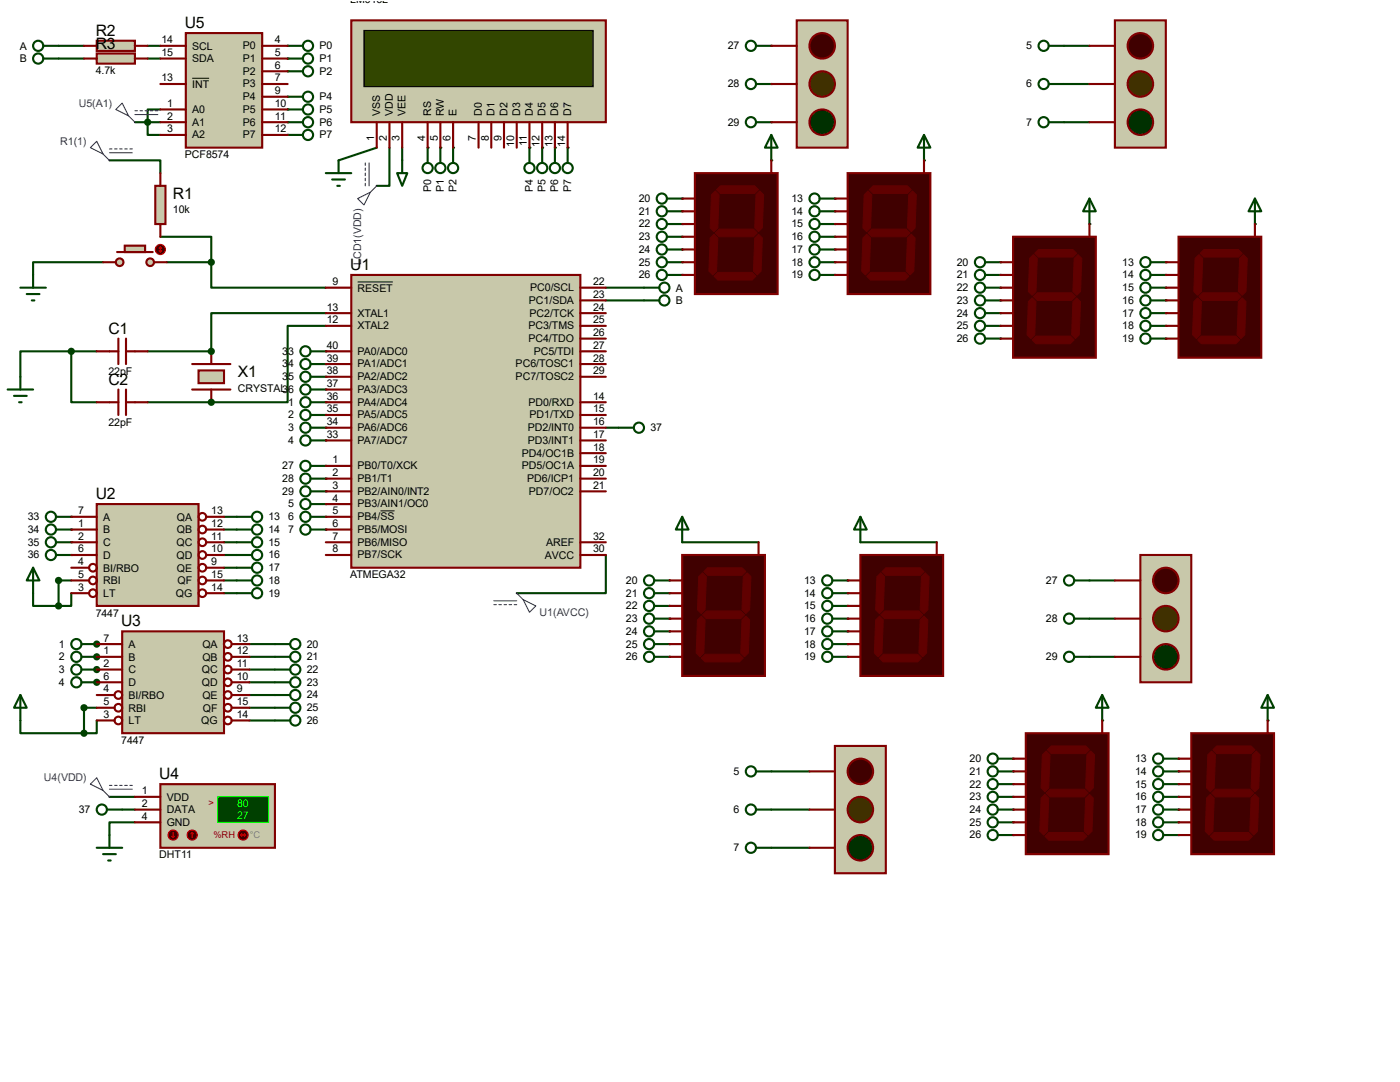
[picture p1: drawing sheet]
<svg xmlns="http://www.w3.org/2000/svg" width="279mm" height="216mm" viewBox="0 0 279 216" stroke-linecap="round" stroke-linejoin="round" font-family="sans-serif">
<path d="M21.8 32h10.2v2.5M20.6 52.3h-14v2.6M32 47.2h10.2v5.1h-8.9" fill="none" stroke="#004000" stroke-width=".42"/>
<circle cx="42.2" cy="70.1" r=".21" fill="#004000"/>
<path d="M29.5 70.1h12.7" fill="none" stroke="#004000" stroke-width=".42"/>
<circle cx="42.2" cy="80.3" r=".21" fill="#004000"/>
<g fill="none" stroke="#004000" stroke-width=".42">
<path d="M212.3 9.1h5.1M212.3 16.8h5.1M212.3 24.4h5.1M14.2 70.1h-10.1v5.1M14.2 70.1v10.2h5.1M14.2 70.1h5.1M29.5 80.3h12.7M21.8 159h5.1M153.9 153.9h7.6M24.4 161.5h2.5M26.9 164.1h-5.1v2.5M153.9 161.5h7.6"/>
<path d="M153.9 169.2h7.6"/>
</g>
<g fill="#004000">
<circle cx="153.9" cy="9.1" r=".21"/>
<circle cx="153.9" cy="16.8" r=".21"/>
<circle cx="153.9" cy="24.4" r=".21"/>
</g>
<path d="M217.4 115.8h5.1M217.4 123.4h5.1M217.4 131.1h5.1" fill="none" stroke="#004000" stroke-width=".42"/>
<g fill="#004000">
<circle cx="113.3" cy="29.5" r=".21"/>
<circle cx="110.7" cy="29.5" r=".21"/>
<circle cx="108.2" cy="29.5" r=".21"/>
<circle cx="105.7" cy="29.5" r=".21"/>
<circle cx="90.4" cy="29.5" r=".21"/>
<circle cx="87.9" cy="29.5" r=".21"/>
<circle cx="85.3" cy="29.5" r=".21"/>
</g>
<path d="M75.2 29.5l-7.6 2.5M77.7 29.5v7.6h-2.5M80.3 29.5v2.5" fill="none" stroke="#004000" stroke-width=".42"/>
<g fill="#004000">
<circle cx="136.1" cy="39.6" r=".21"/>
<circle cx="136.1" cy="42.2" r=".21"/>
<circle cx="136.1" cy="44.7" r=".21"/>
<circle cx="136.1" cy="47.2" r=".21"/>
<circle cx="136.1" cy="49.8" r=".21"/>
<circle cx="136.1" cy="52.3" r=".21"/>
<circle cx="136.1" cy="54.9" r=".21"/>
<circle cx="153.9" cy="32" r=".21"/>
<circle cx="166.6" cy="39.6" r=".21"/>
<circle cx="166.6" cy="42.2" r=".21"/>
<circle cx="166.6" cy="44.7" r=".21"/>
<circle cx="166.6" cy="47.2" r=".21"/>
<circle cx="166.6" cy="49.8" r=".21"/>
<circle cx="166.6" cy="52.3" r=".21"/>
<circle cx="166.6" cy="54.9" r=".21"/>
<circle cx="184.4" cy="32" r=".21"/>
<circle cx="199.6" cy="52.3" r=".21"/>
<circle cx="199.6" cy="54.9" r=".21"/>
<circle cx="199.6" cy="57.4" r=".21"/>
<circle cx="199.6" cy="59.9" r=".21"/>
<circle cx="199.6" cy="62.5" r=".21"/>
<circle cx="199.6" cy="65" r=".21"/>
<circle cx="199.6" cy="67.6" r=".21"/>
<circle cx="217.4" cy="44.7" r=".21"/>
<circle cx="232.7" cy="52.3" r=".21"/>
<circle cx="232.7" cy="54.9" r=".21"/>
<circle cx="232.7" cy="57.4" r=".21"/>
<circle cx="232.7" cy="59.9" r=".21"/>
<circle cx="232.7" cy="62.5" r=".21"/>
<circle cx="232.7" cy="65" r=".21"/>
<circle cx="232.7" cy="67.6" r=".21"/>
<circle cx="250.4" cy="44.7" r=".21"/>
<circle cx="202.2" cy="151.4" r=".21"/>
<circle cx="202.2" cy="153.9" r=".21"/>
<circle cx="202.2" cy="156.5" r=".21"/>
<circle cx="202.2" cy="159" r=".21"/>
<circle cx="202.2" cy="161.5" r=".21"/>
<circle cx="202.2" cy="164.1" r=".21"/>
<circle cx="202.2" cy="166.6" r=".21"/>
<circle cx="220" cy="143.8" r=".21"/>
<circle cx="235.2" cy="151.4" r=".21"/>
<circle cx="235.2" cy="153.9" r=".21"/>
<circle cx="235.2" cy="156.5" r=".21"/>
<circle cx="235.2" cy="159" r=".21"/>
<circle cx="235.2" cy="161.5" r=".21"/>
<circle cx="235.2" cy="164.1" r=".21"/>
<circle cx="235.2" cy="166.6" r=".21"/>
<circle cx="253" cy="143.8" r=".21"/>
<circle cx="169.2" cy="115.8" r=".21"/>
<circle cx="169.2" cy="118.4" r=".21"/>
<circle cx="169.2" cy="120.9" r=".21"/>
<circle cx="169.2" cy="123.4" r=".21"/>
<circle cx="169.2" cy="126" r=".21"/>
<circle cx="169.2" cy="128.5" r=".21"/>
<circle cx="169.2" cy="131.1" r=".21"/>
</g>
<path d="M171.7 108.2h15.2" fill="none" stroke="#004000" stroke-width=".42"/>
<g fill="#004000">
<circle cx="133.6" cy="115.8" r=".21"/>
<circle cx="133.6" cy="118.4" r=".21"/>
<circle cx="133.6" cy="120.9" r=".21"/>
<circle cx="133.6" cy="123.4" r=".21"/>
<circle cx="133.6" cy="126" r=".21"/>
<circle cx="133.6" cy="128.5" r=".21"/>
<circle cx="133.6" cy="131.1" r=".21"/>
</g>
<path d="M136.1 108.2h15.3M16.8 141.2v5.1h-12.7v-2.5" fill="none" stroke="#004000" stroke-width=".42"/>
<g fill="#004000">
<circle cx="19.3" cy="128.5" r=".21"/>
<circle cx="19.3" cy="131.1" r=".21"/>
<circle cx="19.3" cy="133.6" r=".21"/>
<circle cx="19.3" cy="136.1" r=".21"/>
</g>
<path d="M49.8 128.5h5.1" fill="none" stroke="#004000" stroke-width=".42"/>
<circle cx="19.3" cy="131.1" r=".21" fill="#004000"/>
<path d="M49.8 131.1h5.1" fill="none" stroke="#004000" stroke-width=".42"/>
<circle cx="19.3" cy="133.6" r=".21" fill="#004000"/>
<path d="M49.8 133.6h5.1" fill="none" stroke="#004000" stroke-width=".42"/>
<circle cx="19.3" cy="136.1" r=".21" fill="#004000"/>
<path d="M49.8 136.1h5.1M49.8 138.7h5.1M16.8 141.2h2.5M19.3 143.8v2.5h-2.5M49.8 141.2h5.1M49.8 143.8h5.1" fill="none" stroke="#004000" stroke-width=".42"/>
<circle cx="14.2" cy="103.1" r=".21" fill="#004000"/>
<path d="M44.7 103.1h2.5" fill="none" stroke="#004000" stroke-width=".42"/>
<circle cx="14.2" cy="105.7" r=".21" fill="#004000"/>
<path d="M44.7 105.7h2.5" fill="none" stroke="#004000" stroke-width=".42"/>
<circle cx="14.2" cy="108.2" r=".21" fill="#004000"/>
<path d="M44.7 108.2h2.5" fill="none" stroke="#004000" stroke-width=".42"/>
<circle cx="14.2" cy="110.7" r=".21" fill="#004000"/>
<path d="M11.7 115.8h2.5M44.7 110.7h2.5M44.7 113.3h2.5M44.7 115.8h2.5M44.7 118.4h2.5" fill="none" stroke="#004000" stroke-width=".42"/>
<g fill="#004000">
<circle cx="65" cy="93" r=".21"/>
<circle cx="65" cy="95.5" r=".21"/>
<circle cx="65" cy="98" r=".21"/>
<circle cx="65" cy="100.6" r=".21"/>
<circle cx="65" cy="103.1" r=".21"/>
<circle cx="65" cy="105.7" r=".21"/>
</g>
<path d="M42.2 52.3v5.1h22.8M65 65h-7.6v15.3h-15.2M65 62.5h-22.8v7.6" fill="none" stroke="#004000" stroke-width=".42"/>
<g fill="#004000">
<circle cx="65" cy="87.9" r=".21"/>
<circle cx="65" cy="85.3" r=".21"/>
<circle cx="65" cy="82.8" r=".21"/>
<circle cx="65" cy="80.3" r=".21"/>
<circle cx="65" cy="77.7" r=".21"/>
<circle cx="65" cy="75.2" r=".21"/>
<circle cx="65" cy="72.6" r=".21"/>
<circle cx="65" cy="70.1" r=".21"/>
</g>
<path d="M26.9 24.4h5.1M32 21.8h-2.5v5.1h2.5M120.9 57.4h7.6M120.9 59.9h7.6M120.9 85.3h2.5" fill="none" stroke="#004000" stroke-width=".42"/>
<g fill="#004000">
<circle cx="57.4" cy="9.1" r=".21"/>
<circle cx="57.4" cy="11.7" r=".21"/>
<circle cx="57.4" cy="14.2" r=".21"/>
<circle cx="57.4" cy="19.3" r=".21"/>
<circle cx="57.4" cy="21.8" r=".21"/>
<circle cx="57.4" cy="24.4" r=".21"/>
<circle cx="57.4" cy="26.9" r=".21"/>
</g>
<path d="M11.7 9.1h5.1M11.7 11.7h5.1M29.5 9.1h2.5M29.5 11.7h2.5M6.6 118.4v2.5h5.1M11.7 115.8v5.1M14.2 118.4v2.5h-2.5M120.9 110.7v7.7h-17.8" fill="none" stroke="#004000" stroke-width=".42"/>
<path d="M31 37.1h2v7.6h-2z" fill="#c8c8aa" stroke="#800000" stroke-width=".42"/>
<path d="M32 34.5v2.6M32 44.7v2.5" fill="none" stroke="#800000" stroke-width=".42"/>
<g fill="#c8c8aa" stroke="#800000" stroke-width=".42">
<circle cx="30" cy="52.3" r=".76"/>
<circle cx="23.9" cy="52.3" r=".76"/>
</g>
<path d="M23.4 50.3h7.1" fill="none" stroke="#800000" stroke-width=".42"/>
<path d="M24.9 49h4.1v1.3h-4.1z" fill="#c8c8aa" stroke="#800000" stroke-width=".42"/>
<path d="M20.6 52.3h2.5M30.7 52.3h2.6" fill="none" stroke="#800000" stroke-width=".42"/>
<circle cx="32" cy="49.8" r="1.02" fill="#400000" stroke="#f00" stroke-width=".21"/>
<path d="M31.7 50l.3 .3M32 49.3v1M32 49.3l-.3 .2M32 49.3l.3 .2M32.3 50l-.3 .3" fill="none" stroke="#f00" stroke-width=".21"/>
<path d="M4.1 57.4h5M5.3 58.7h2.6M6.3 59.9h.6M6.6 54.9v2.5" fill="none" stroke="#004000" stroke-width=".42"/>
<path d="M19.3 28.2l1.3 2.5-2.6-1.2zM20.6 30.7l1.2 1.3M21.8 29.7h.6M21.8 30.5h4.6M22.9 29.7h.5M23.9 29.7h.5M24.9 29.7h.5M25.9 29.7h.5" fill="none" stroke="#0000c0" stroke-width=".21"/>
<circle cx="42.2" cy="52.3" r=".51" fill="#004000" stroke="#004000" stroke-width=".42"/>
<path d="M38.4 72.6h7.6M38.4 77.7h7.6" fill="none" stroke="#800000" stroke-width=".42"/>
<path d="M39.6 73.9h5.1v2.6h-5.1z" fill="#c8c8aa" stroke="#800000" stroke-width=".42"/>
<path d="M19.3 70.1h4.3M23.6 67.6v5M23.6 77.7v5.1M25.1 67.6v5M25.1 77.7v5.1M25.1 70.1h4.4M42.2 70.1v2.5M42.2 77.7v2.6M19.3 80.3h4.3M25.1 80.3h4.4" fill="none" stroke="#800000" stroke-width=".42"/>
<path d="M1.5 77.7h5.1M2.8 79h2.5M4.1 75.2v2.5M3.8 80.3h.5" fill="none" stroke="#004000" stroke-width=".42"/>
<g fill="#004000" stroke="#004000" stroke-width=".42">
<circle cx="42.2" cy="70.1" r=".51"/>
<circle cx="42.2" cy="80.3" r=".51"/>
<circle cx="14.2" cy="70.1" r=".51"/>
</g>
<path d="M98.6 119.9h4.5M103.1 118.4l1.3 1.2M104.4 119.6l2.5 1.3-1.2 1.3zM98.6 120.6h.5M99.6 120.6h.5M100.6 120.6h.5M101.6 120.6h.5M102.6 120.6h.5" fill="none" stroke="#0000c0" stroke-width=".21"/>
<path d="M222.5 4.1h10.2v25.4h-10.2z" fill="#c8c8aa" stroke="#800000" stroke-width=".42"/>
<circle cx="227.6" cy="9.1" r="2.54" fill="#400000" stroke="#800000" stroke-width=".42"/>
<circle cx="227.6" cy="24.4" r="2.54" fill="#003000" stroke="#800000" stroke-width=".42"/>
<circle cx="227.6" cy="16.8" r="2.54" fill="#403000" stroke="#800000" stroke-width=".42"/>
<path d="M217.4 9.1h5.1M217.4 16.8h5.1M217.4 24.4h5.1" fill="none" stroke="#800000" stroke-width=".42"/>
<path d="M166.6 148.8h10.2v25.4h-10.2z" fill="#c8c8aa" stroke="#800000" stroke-width=".42"/>
<circle cx="171.7" cy="153.9" r="2.54" fill="#400000" stroke="#800000" stroke-width=".42"/>
<circle cx="171.7" cy="169.2" r="2.54" fill="#003000" stroke="#800000" stroke-width=".42"/>
<circle cx="171.7" cy="161.5" r="2.54" fill="#403000" stroke="#800000" stroke-width=".42"/>
<path d="M161.5 153.9h5.1M161.5 161.5h5.1M161.5 169.2h5.1" fill="none" stroke="#800000" stroke-width=".42"/>
<g fill="none" stroke="#004000" stroke-width=".42">
<path d="M209.3 9.1h3M209.3 16.8h3M65 34.5h5.1M66.3 35.8h2.5M67.3 37.1h.5M67.6 32v2.5M79.2 34.5h2.1l-1 2.6zM80.3 32v2.5M209.3 24.4h3M47.2 118.4h3.1M47.2 115.8h3.1M47.2 113.3h3.1"/>
<path d="M47.2 110.7h3.1M47.2 108.2h3.1M47.2 105.7h3.1M47.2 103.1h3.1M54.9 138.7h3M54.9 136.1h3M54.9 133.6h3M54.9 131.1h3M54.9 128.5h3M54.9 143.8h3M54.9 141.2h3M150.9 153.9h3"/>
<path d="M150.9 161.5h3M150.9 169.2h3"/>
<circle cx="208.3" cy="9.1" r="1.02"/>
<circle cx="208.3" cy="16.8" r="1.02"/>
<circle cx="208.3" cy="24.4" r="1.02"/>
<circle cx="51.3" cy="110.7" r="1.02"/>
<circle cx="51.3" cy="115.8" r="1.02"/>
<circle cx="51.3" cy="113.3" r="1.02"/>
<circle cx="51.3" cy="105.7" r="1.02"/>
<circle cx="51.3" cy="108.2" r="1.02"/>
<circle cx="51.3" cy="118.4" r="1.02"/>
<circle cx="51.3" cy="103.1" r="1.02"/>
<circle cx="58.9" cy="131.1" r="1.02"/>
<circle cx="58.9" cy="133.6" r="1.02"/>
<circle cx="58.9" cy="136.1" r="1.02"/>
<circle cx="58.9" cy="128.5" r="1.02"/>
<circle cx="58.9" cy="138.7" r="1.02"/>
<circle cx="58.9" cy="143.8" r="1.02"/>
<circle cx="58.9" cy="141.2" r="1.02"/>
<circle cx="149.9" cy="153.9" r="1.02"/>
<circle cx="149.9" cy="161.5" r="1.02"/>
<circle cx="149.9" cy="169.2" r="1.02"/>
</g>
<path d="M71.4 39.6l2.5-1.2-1.3 2.5zM72.9 32.5v.5M72.9 33.5v.5M72.9 34.5v.6M72.9 35.6v.5M72.9 36.6v.5M73.7 32.5v4.6M75.2 37.1l-1.3 1.3" fill="none" stroke="#0000c0" stroke-width=".21"/>
<path d="M32 156.5h22.9v12.7h-22.9z" fill="#c8c8aa" stroke="#800000" stroke-width=".42"/>
<path d="M43.4 159h10.2v5.1h-10.2z" fill="#004000" stroke="#0f0" stroke-width=".21"/>
<path d="M26.9 159h5.1M26.9 161.5h5.1M26.9 164.1h5.1" fill="none" stroke="#800000" stroke-width=".42"/>
<circle cx="38.4" cy="166.6" r="1.02" fill="#400000" stroke="#f00" stroke-width=".21"/>
<path d="M38.4 166.1l-.3 .3M38.4 166.1l.2 .3M38.4 166.1v1" fill="none" stroke="#f00" stroke-width=".21"/>
<circle cx="34.5" cy="166.6" r="1.02" fill="#400000" stroke="#f00" stroke-width=".21"/>
<path d="M34.3 166.9l.2 .2M34.5 166.1v1M34.8 166.9l-.3 .2" fill="none" stroke="#f00" stroke-width=".21"/>
<circle cx="48.5" cy="166.6" r="1.02" fill="#400000" stroke="#f00" stroke-width=".21"/>
<path d="M48 166.6h1M48 166.6l.3 .3M48.3 166.4l-.3 .2M48.8 166.4l.2 .2M49 166.6l-.2 .3" fill="none" stroke="#f00" stroke-width=".21"/>
<path d="M18 156.5l1.3-1.3 1.3 2.5zM20.6 157.7l1.2 1.3M21.8 156.7h.6M21.8 157.5h4.6M22.9 156.7h.5M23.9 156.7h.5M24.9 156.7h.5M25.9 156.7h.5" fill="none" stroke="#0000c0" stroke-width=".21"/>
<g fill="none" stroke="#004000" stroke-width=".42">
<path d="M150.9 9.1h3M150.9 16.8h3M150.9 24.4h3M19.3 169.2h5.1M20.6 170.4h2.5M21.3 161.5h3.1M21.6 171.7h.5M21.8 166.6v2.6"/>
<circle cx="149.9" cy="9.1" r="1.02"/>
<circle cx="149.9" cy="16.8" r="1.02"/>
<circle cx="149.9" cy="24.4" r="1.02"/>
<circle cx="20.3" cy="161.5" r="1.02"/>
</g>
<path d="M159 4.1h10.2v25.4h-10.2z" fill="#c8c8aa" stroke="#800000" stroke-width=".42"/>
<circle cx="164.1" cy="9.1" r="2.54" fill="#400000" stroke="#800000" stroke-width=".42"/>
<circle cx="164.1" cy="24.4" r="2.54" fill="#003000" stroke="#800000" stroke-width=".42"/>
<circle cx="164.1" cy="16.8" r="2.54" fill="#403000" stroke="#800000" stroke-width=".42"/>
<path d="M153.9 9.1h5.1M153.9 16.8h5.1M153.9 24.4h5.1" fill="none" stroke="#800000" stroke-width=".42"/>
<g fill="none" stroke="#004000" stroke-width=".42">
<path d="M214.4 115.8h3M214.4 123.4h3M214.4 131.1h3"/>
<circle cx="213.4" cy="115.8" r="1.02"/>
<circle cx="213.4" cy="123.4" r="1.02"/>
<circle cx="213.4" cy="131.1" r="1.02"/>
</g>
<path d="M227.6 110.7h10.1v25.4h-10.1z" fill="#c8c8aa" stroke="#800000" stroke-width=".42"/>
<circle cx="232.7" cy="115.8" r="2.54" fill="#400000" stroke="#800000" stroke-width=".42"/>
<circle cx="232.7" cy="131.1" r="2.54" fill="#003000" stroke="#800000" stroke-width=".42"/>
<circle cx="232.7" cy="123.4" r="2.54" fill="#403000" stroke="#800000" stroke-width=".42"/>
<path d="M222.5 115.8h5.1M222.5 123.4h5.1M222.5 131.1h5.1" fill="none" stroke="#800000" stroke-width=".42"/>
<g fill="none" stroke="#004000" stroke-width=".42">
<path d="M85.3 29.5v3M87.9 29.5v3M90.4 29.5v3M105.7 29.5v3M108.2 29.5v3M110.7 29.5v3M113.3 29.5v3"/>
<circle cx="85.3" cy="33.5" r="1.02"/>
<circle cx="87.9" cy="33.5" r="1.02"/>
<circle cx="90.4" cy="33.5" r="1.02"/>
<circle cx="105.7" cy="33.5" r="1.02"/>
<circle cx="108.2" cy="33.5" r="1.02"/>
<circle cx="110.7" cy="33.5" r="1.02"/>
<circle cx="113.3" cy="33.5" r="1.02"/>
</g>
<path d="M70.1 4.1h50.8v20.3h-50.8z" fill="#c8c8aa" stroke="#800000" stroke-width=".42"/>
<path d="M72.6 6.1h45.8v11.2h-45.8z" fill="#324600" stroke="#000" stroke-width=".25"/>
<g fill="none" stroke="#800000" stroke-width=".42">
<path d="M75.2 24.4v5.1M77.7 24.4v5.1M80.3 24.4v5.1M85.3 24.4v5.1M87.9 24.4v5.1M90.4 24.4v5.1M95.5 24.4v5.1M98 24.4v5.1M100.6 24.4v5.1M103.1 24.4v5.1M105.7 24.4v5.1M108.2 24.4v5.1"/>
<path d="M110.7 24.4v5.1M113.3 24.4v5.1"/>
</g>
<g fill="none" stroke="#004000" stroke-width=".42">
<path d="M133.1 39.6h3M153.9 26.9l1.3 2.6h-2.5zM153.9 26.9v5.1M163.6 39.6h3M133.1 52.3h3M133.1 54.9h3M133.1 42.2h3M133.1 44.7h3M133.1 47.2h3M133.1 49.8h3M163.6 52.3h3M163.6 54.9h3"/>
<path d="M163.6 42.2h3M163.6 44.7h3M163.6 47.2h3M163.6 49.8h3M196.6 52.3h3M196.6 54.9h3M196.6 57.4h3M196.6 59.9h3M229.6 52.3h3.1M229.6 54.9h3.1M229.6 57.4h3.1M229.6 59.9h3.1"/>
<path d="M196.6 62.5h3M196.6 65h3M196.6 67.6h3M229.6 62.5h3.1M229.6 65h3.1M229.6 67.6h3.1M130.6 115.8h3M130.6 118.4h3M166.1 115.8h3.1M166.1 118.4h3.1M130.6 120.9h3M130.6 123.4h3"/>
<path d="M130.6 126h3M130.6 128.5h3M130.6 131.1h3M166.1 120.9h3.1M166.1 123.4h3.1M166.1 126h3.1M166.1 128.5h3.1M166.1 131.1h3.1M199.1 151.4h3.1M199.1 153.9h3.1M199.1 156.5h3.1M199.1 159h3.1"/>
<path d="M232.2 151.4h3M232.2 153.9h3M232.2 156.5h3M232.2 159h3M199.1 161.5h3.1M199.1 164.1h3.1M199.1 166.6h3.1M232.2 161.5h3M232.2 164.1h3M232.2 166.6h3"/>
<circle cx="132.1" cy="39.6" r="1.02"/>
<circle cx="162.6" cy="39.6" r="1.02"/>
<circle cx="132.1" cy="44.7" r="1.02"/>
<circle cx="132.1" cy="54.9" r="1.02"/>
<circle cx="132.1" cy="42.2" r="1.02"/>
<circle cx="132.1" cy="49.8" r="1.02"/>
<circle cx="132.1" cy="52.3" r="1.02"/>
<circle cx="132.1" cy="47.2" r="1.02"/>
<circle cx="162.6" cy="49.8" r="1.02"/>
<circle cx="162.6" cy="47.2" r="1.02"/>
<circle cx="162.6" cy="44.7" r="1.02"/>
<circle cx="162.6" cy="52.3" r="1.02"/>
<circle cx="162.6" cy="54.9" r="1.02"/>
<circle cx="162.6" cy="42.2" r="1.02"/>
<circle cx="195.6" cy="59.9" r="1.02"/>
<circle cx="195.6" cy="54.9" r="1.02"/>
<circle cx="195.6" cy="52.3" r="1.02"/>
<circle cx="195.6" cy="57.4" r="1.02"/>
<circle cx="228.6" cy="54.9" r="1.02"/>
<circle cx="228.6" cy="52.3" r="1.02"/>
<circle cx="228.6" cy="57.4" r="1.02"/>
<circle cx="228.6" cy="59.9" r="1.02"/>
<circle cx="195.6" cy="65" r="1.02"/>
<circle cx="195.6" cy="67.6" r="1.02"/>
<circle cx="195.6" cy="62.5" r="1.02"/>
<circle cx="228.6" cy="67.6" r="1.02"/>
<circle cx="228.6" cy="65" r="1.02"/>
<circle cx="228.6" cy="62.5" r="1.02"/>
<circle cx="129.5" cy="118.4" r="1.02"/>
<circle cx="129.5" cy="115.8" r="1.02"/>
<circle cx="165.1" cy="115.8" r="1.02"/>
<circle cx="165.1" cy="118.4" r="1.02"/>
<circle cx="129.5" cy="120.9" r="1.02"/>
<circle cx="129.5" cy="123.4" r="1.02"/>
<circle cx="129.5" cy="126" r="1.02"/>
<circle cx="129.5" cy="128.5" r="1.02"/>
<circle cx="129.5" cy="131.1" r="1.02"/>
<circle cx="165.1" cy="128.5" r="1.02"/>
<circle cx="165.1" cy="131.1" r="1.02"/>
<circle cx="165.1" cy="120.9" r="1.02"/>
<circle cx="165.1" cy="126" r="1.02"/>
<circle cx="165.1" cy="123.4" r="1.02"/>
<circle cx="198.1" cy="156.5" r="1.02"/>
<circle cx="198.1" cy="153.9" r="1.02"/>
<circle cx="198.1" cy="159" r="1.02"/>
<circle cx="198.1" cy="151.4" r="1.02"/>
<circle cx="231.1" cy="156.5" r="1.02"/>
<circle cx="231.1" cy="151.4" r="1.02"/>
<circle cx="231.1" cy="153.9" r="1.02"/>
<circle cx="231.1" cy="159" r="1.02"/>
<circle cx="198.1" cy="161.5" r="1.02"/>
<circle cx="198.1" cy="164.1" r="1.02"/>
<circle cx="198.1" cy="166.6" r="1.02"/>
<circle cx="231.1" cy="164.1" r="1.02"/>
<circle cx="231.1" cy="166.6" r="1.02"/>
<circle cx="231.1" cy="161.5" r="1.02"/>
</g>
<path d="M138.7 34.5h16.5v24.2h-16.5z" fill="#400000" stroke="#800000" stroke-width=".42"/>
<g fill="#600000" stroke="#600000" stroke-width=".2">
<path d="M143 37.8l.8-.7h6.8l.8 .7-.8 .8h-6.8z"/>
<path d="M150.9 38.9l.7-.8 .8 .8-.3 6.6-.7 .7-.8-.7z"/>
<path d="M142.7 46.5l.8-.8h6.9l.7 .8-.7 .7h-6.9z"/>
<path d="M142 38.9l.7-.8 .8 .8-.2 6.6-.8 .7-.8-.7z"/>
<path d="M151.4 46.7l.7 .8-.2 6.6-.8 .8-.7-.8 .2-6.6z"/>
<path d="M142.5 55.1l.8-.7h6.8l.8 .7-.8 .8h-6.8z"/>
<path d="M141.7 47.5l.8-.8 .8 .8-.3 6.6-.8 .8-.7-.8z"/>
</g>
<path d="M136.1 39.6h2.6M153.9 32v2.5M136.1 42.2h2.6M136.1 44.7h2.6M136.1 47.2h2.6M136.1 49.8h2.6M136.1 52.3h2.6M136.1 54.9h2.6" fill="none" stroke="#800000" stroke-width=".42"/>
<path d="M184.4 26.9l1.3 2.6h-2.6zM184.4 26.9v5.1" fill="none" stroke="#004000" stroke-width=".42"/>
<path d="M169.2 34.5h16.5v24.2h-16.5z" fill="#400000" stroke="#800000" stroke-width=".42"/>
<g fill="#600000" stroke="#600000" stroke-width=".2">
<path d="M173.5 37.8l.7-.7h6.9l.8 .7-.8 .8h-6.9z"/>
<path d="M181.4 38.9l.7-.8 .8 .8-.3 6.6-.7 .7-.8-.7z"/>
<path d="M173.2 46.5l.8-.8h6.8l.8 .8-.8 .7h-6.8z"/>
<path d="M173.2 38.1l.8 .8-.3 6.6-.7 .7-.8-.7 .3-6.6z"/>
<path d="M181.1 47.5l.8-.8 .7 .8-.2 6.6-.8 .8-.8-.8z"/>
<path d="M173 55.1l.7-.7h6.9l.8 .7-.8 .8h-6.9z"/>
<path d="M173 46.7l.7 .8-.2 6.6-.8 .8-.7-.8 .2-6.6z"/>
</g>
<path d="M166.6 39.6h2.6M184.4 32v2.5M166.6 42.2h2.6M166.6 44.7h2.6M166.6 47.2h2.6M166.6 49.8h2.6M166.6 52.3h2.6M166.6 54.9h2.6" fill="none" stroke="#800000" stroke-width=".42"/>
<path d="M217.4 39.6l1.3 2.6h-2.5zM217.4 39.6v5.1" fill="none" stroke="#004000" stroke-width=".42"/>
<path d="M202.2 47.2h16.5v24.2h-16.5z" fill="#400000" stroke="#800000" stroke-width=".42"/>
<g fill="#600000" stroke="#600000" stroke-width=".2">
<path d="M206.5 50.5l.8-.7h6.8l.8 .7-.8 .8h-6.8z"/>
<path d="M214.4 51.6l.7-.8 .8 .8-.3 6.6-.7 .7-.8-.7z"/>
<path d="M206.2 59.2l.8-.8h6.9l.7 .8-.7 .7h-6.9z"/>
<path d="M205.5 51.6l.7-.8 .8 .8-.2 6.6-.8 .7-.8-.7z"/>
<path d="M214.9 59.4l.7 .8-.2 6.6-.8 .8-.7-.8 .2-6.6z"/>
<path d="M206 67.8l.8-.7h6.8l.8 .7-.8 .8h-6.8z"/>
<path d="M205.2 60.2l.8-.8 .8 .8-.3 6.6-.8 .8-.7-.8z"/>
</g>
<path d="M199.6 52.3h2.6M199.6 54.9h2.6M199.6 57.4h2.6M199.6 59.9h2.6M217.4 44.7v2.5M199.6 62.5h2.6M199.6 65h2.6M199.6 67.6h2.6" fill="none" stroke="#800000" stroke-width=".42"/>
<path d="M250.4 39.6l1.3 2.6h-2.5zM250.4 39.6v5.1" fill="none" stroke="#004000" stroke-width=".42"/>
<path d="M235.2 47.2h16.5v24.2h-16.5z" fill="#400000" stroke="#800000" stroke-width=".42"/>
<g fill="#600000" stroke="#600000" stroke-width=".2">
<path d="M240.3 49.8h6.8l.8 .7-.8 .8h-6.8l-.8-.8z"/>
<path d="M247.4 51.6l.8-.8 .7 .8-.2 6.6-.8 .7-.8-.7z"/>
<path d="M239.3 59.2l.7-.8h6.9l.7 .8-.7 .7h-6.9z"/>
<path d="M238.5 51.6l.8-.8 .7 .8-.2 6.6-.8 .7-.7-.7z"/>
<path d="M247.1 60.2l.8-.8 .8 .8-.3 6.6-.8 .8-.7-.8z"/>
<path d="M239 67.8l.8-.7h6.8l.8 .7-.8 .8h-6.8z"/>
<path d="M238.3 60.2l.7-.8 .8 .8-.3 6.6-.7 .8-.8-.8z"/>
</g>
<path d="M232.7 52.3h2.5M232.7 54.9h2.5M232.7 57.4h2.5M232.7 59.9h2.5M250.4 44.7v2.5M232.7 62.5h2.5M232.7 65h2.5M232.7 67.6h2.5" fill="none" stroke="#800000" stroke-width=".42"/>
<path d="M220 138.7l1.2 2.5h-2.5zM220 138.7v5.1" fill="none" stroke="#004000" stroke-width=".42"/>
<path d="M204.7 146.3h16.5v24.1h-16.5z" fill="#400000" stroke="#800000" stroke-width=".42"/>
<g fill="#600000" stroke="#600000" stroke-width=".2">
<path d="M209 149.6l.8-.8h6.9l.7 .8-.7 .8h-6.9z"/>
<path d="M217.7 149.9l.7 .7-.2 6.6-.8 .8-.7-.8 .2-6.6z"/>
<path d="M208.8 158.2l.7-.7h6.9l.8 .7-.8 .8h-6.9z"/>
<path d="M208 150.6l.8-.7 .7 .7-.2 6.6-.8 .8-.7-.8z"/>
<path d="M217.4 158.5l.8 .8-.3 6.6-.7 .7-.8-.7 .3-6.6z"/>
<path d="M208.5 166.9l.8-.8h6.9l.7 .8-.7 .7h-6.9z"/>
<path d="M208.5 158.5l.8 .8-.3 6.6-.7 .7-.8-.7 .3-6.6z"/>
</g>
<path d="M202.2 151.4h2.5M202.2 153.9h2.5M202.2 156.5h2.5M202.2 159h2.5M220 143.8v2.5M202.2 161.5h2.5M202.2 164.1h2.5M202.2 166.6h2.5" fill="none" stroke="#800000" stroke-width=".42"/>
<path d="M253 138.7l1.3 2.5h-2.6zM253 138.7v5.1" fill="none" stroke="#004000" stroke-width=".42"/>
<path d="M237.7 146.3h16.6v24.1h-16.6z" fill="#400000" stroke="#800000" stroke-width=".42"/>
<g fill="#600000" stroke="#600000" stroke-width=".2">
<path d="M242.1 149.6l.7-.8h6.9l.7 .8-.7 .8h-6.9z"/>
<path d="M249.9 150.6l.8-.7 .8 .7-.3 6.6-.8 .8-.7-.8z"/>
<path d="M241.8 158.2l.8-.7h6.8l.8 .7-.8 .8h-6.8z"/>
<path d="M241 150.6l.8-.7 .8 .7-.3 6.6-.7 .8-.8-.8z"/>
<path d="M250.4 158.5l.8 .8-.2 6.6-.8 .7-.8-.7 .3-6.6z"/>
<path d="M241.6 166.9l.7-.8h6.9l.7 .8-.7 .7h-6.9z"/>
<path d="M240.8 159.3l.8-.8 .7 .8-.2 6.6-.8 .7-.8-.7z"/>
</g>
<path d="M235.2 151.4h2.5M235.2 153.9h2.5M235.2 156.5h2.5M235.2 159h2.5M253 143.8v2.5M235.2 161.5h2.5M235.2 164.1h2.5M235.2 166.6h2.5" fill="none" stroke="#800000" stroke-width=".42"/>
<path d="M171.7 103.1l1.3 2.6h-2.6zM171.7 103.1v5.1" fill="none" stroke="#004000" stroke-width=".42"/>
<path d="M171.7 110.7h16.5v24.2h-16.5z" fill="#400000" stroke="#800000" stroke-width=".42"/>
<g fill="#600000" stroke="#600000" stroke-width=".2">
<path d="M176.8 113.3h6.8l.8 .7-.8 .8h-6.8l-.8-.8z"/>
<path d="M183.9 115.1l.8-.8 .7 .8-.2 6.6-.8 .7-.8-.7z"/>
<path d="M175.8 122.7l.7-.8h6.9l.7 .8-.7 .7h-6.9z"/>
<path d="M175 115.1l.8-.8 .7 .8-.2 6.6-.8 .7-.7-.7z"/>
<path d="M183.6 123.7l.8-.8 .8 .8-.3 6.6-.8 .8-.7-.8z"/>
<path d="M175.5 131.3l.8-.7h6.8l.8 .7-.8 .8h-6.8z"/>
<path d="M174.8 123.7l.7-.8 .8 .8-.3 6.6-.7 .8-.8-.8z"/>
</g>
<path d="M169.2 115.8h2.5M169.2 118.4h2.5M186.9 108.2v2.5M169.2 120.9h2.5M169.2 123.4h2.5M169.2 126h2.5M169.2 128.5h2.5M169.2 131.1h2.5" fill="none" stroke="#800000" stroke-width=".42"/>
<path d="M136.1 103.1l1.3 2.6h-2.5zM136.1 103.1v5.1" fill="none" stroke="#004000" stroke-width=".42"/>
<path d="M136.1 110.7h16.6v24.2h-16.6z" fill="#400000" stroke="#800000" stroke-width=".42"/>
<g fill="#600000" stroke="#600000" stroke-width=".2">
<path d="M141.2 113.3h6.9l.7 .7-.7 .8h-6.9l-.7-.8z"/>
<path d="M148.3 115.1l.8-.8 .8 .8-.3 6.6-.8 .7-.7-.7z"/>
<path d="M140.2 122.7l.8-.8h6.8l.8 .8-.8 .7h-6.8z"/>
<path d="M139.4 115.1l.8-.8 .8 .8-.3 6.6-.7 .7-.8-.7z"/>
<path d="M148.1 123.7l.7-.8 .8 .8-.2 6.6-.8 .8-.8-.8z"/>
<path d="M140 131.3l.7-.7h6.9l.7 .7-.7 .8h-6.9z"/>
<path d="M139.2 123.7l.8-.8 .7 .8-.2 6.6-.8 .8-.8-.8z"/>
</g>
<path d="M133.6 115.8h2.5M133.6 118.4h2.5M151.4 108.2v2.5M133.6 120.9h2.5M133.6 123.4h2.5M133.6 126h2.5M133.6 128.5h2.5M133.6 131.1h2.5" fill="none" stroke="#800000" stroke-width=".42"/>
<g fill="none" stroke="#004000" stroke-width=".42">
<path d="M62 77.7h3M62 75.2h3M62 72.6h3M62 70.1h3M62 80.3h3M62 82.8h3M62 85.3h3M62 87.9h3M6.6 113.3l1.3 2.5h-2.6zM6.6 113.3v5.1M4.1 138.7l1.2 2.5h-2.5zM4.1 138.7v5.1"/>
<path d="M16.3 128.5h3M16.3 131.1h3M16.3 133.6h3M16.3 136.1h3"/>
<circle cx="61" cy="72.6" r="1.02"/>
<circle cx="61" cy="77.7" r="1.02"/>
<circle cx="61" cy="70.1" r="1.02"/>
<circle cx="61" cy="75.2" r="1.02"/>
<circle cx="61" cy="85.3" r="1.02"/>
<circle cx="61" cy="87.9" r="1.02"/>
<circle cx="61" cy="80.3" r="1.02"/>
<circle cx="61" cy="82.8" r="1.02"/>
<circle cx="15.2" cy="131.1" r="1.02"/>
<circle cx="15.2" cy="133.6" r="1.02"/>
<circle cx="15.2" cy="136.1" r="1.02"/>
<circle cx="15.2" cy="128.5" r="1.02"/>
</g>
<g fill="#004000" stroke="#004000" stroke-width=".42">
<circle cx="11.7" cy="115.8" r=".51"/>
<circle cx="16.8" cy="146.3" r=".51"/>
<circle cx="16.8" cy="141.2" r=".51"/>
<circle cx="19.3" cy="128.5" r=".51"/>
<circle cx="19.3" cy="131.1" r=".51"/>
<circle cx="19.3" cy="133.6" r=".51"/>
<circle cx="19.3" cy="136.1" r=".51"/>
</g>
<path d="M24.4 126h20.3v20.3h-20.3z" fill="#c8c8aa" stroke="#800000" stroke-width=".42"/>
<g fill="none" stroke="#800000" stroke-width=".42">
<path d="M19.3 128.5h5.1M19.3 131.1h5.1M19.3 133.6h5.1M19.3 136.1h5.1M19.3 138.7h3.6M46.2 128.5h3.6M46.2 131.1h3.6M46.2 133.6h3.6M46.2 136.1h3.6M46.2 138.7h3.6M19.3 141.2h3.6M19.3 143.8h3.6"/>
<path d="M46.2 141.2h3.6M46.2 143.8h3.6"/>
<circle cx="23.6" cy="138.7" r=".76"/>
<circle cx="45.5" cy="133.6" r=".76"/>
<circle cx="45.5" cy="136.1" r=".76"/>
<circle cx="45.5" cy="138.7" r=".76"/>
<circle cx="45.5" cy="131.1" r=".76"/>
<circle cx="45.5" cy="128.5" r=".76"/>
<circle cx="23.6" cy="143.8" r=".76"/>
<circle cx="23.6" cy="141.2" r=".76"/>
<circle cx="45.5" cy="143.8" r=".76"/>
<circle cx="45.5" cy="141.2" r=".76"/>
</g>
<g fill="none" stroke="#004000" stroke-width=".42">
<path d="M11.2 110.7h3M11.2 108.2h3M11.2 105.7h3M11.2 103.1h3"/>
<circle cx="10.2" cy="110.7" r="1.02"/>
<circle cx="10.2" cy="108.2" r="1.02"/>
<circle cx="10.2" cy="103.1" r="1.02"/>
<circle cx="10.2" cy="105.7" r="1.02"/>
</g>
<path d="M19.3 100.6h20.3v20.3h-20.3z" fill="#c8c8aa" stroke="#800000" stroke-width=".42"/>
<g fill="none" stroke="#800000" stroke-width=".42">
<path d="M14.2 103.1h5.1M14.2 105.7h5.1M14.2 108.2h5.1M14.2 110.7h5.1M14.2 113.3h3.6M14.2 115.8h3.6M14.2 118.4h3.6M41.1 103.1h3.6M41.1 105.7h3.6M41.1 108.2h3.6M41.1 110.7h3.6M41.1 113.3h3.6"/>
<path d="M41.1 115.8h3.6M41.1 118.4h3.6"/>
<circle cx="18.5" cy="113.3" r=".76"/>
<circle cx="18.5" cy="118.4" r=".76"/>
<circle cx="18.5" cy="115.8" r=".76"/>
<circle cx="40.4" cy="105.7" r=".76"/>
<circle cx="40.4" cy="108.2" r=".76"/>
<circle cx="40.4" cy="115.8" r=".76"/>
<circle cx="40.4" cy="103.1" r=".76"/>
<circle cx="40.4" cy="113.3" r=".76"/>
<circle cx="40.4" cy="118.4" r=".76"/>
<circle cx="40.4" cy="110.7" r=".76"/>
</g>
<g fill="none" stroke="#004000" stroke-width=".42">
<path d="M62 98h3M62 95.5h3M62 93h3M62 100.6h3M62 103.1h3M62 105.7h3"/>
<circle cx="61" cy="98" r="1.02"/>
<circle cx="61" cy="95.5" r="1.02"/>
<circle cx="61" cy="93" r="1.02"/>
<circle cx="61" cy="103.1" r="1.02"/>
<circle cx="61" cy="105.7" r="1.02"/>
<circle cx="61" cy="100.6" r="1.02"/>
</g>
<path d="M70.1 54.9h45.7v58.4h-45.7z" fill="#c8c8aa" stroke="#800000" stroke-width=".42"/>
<g fill="none" stroke="#800000" stroke-width=".42">
<path d="M65 57.4h5.1M115.8 57.4h5.1M115.8 59.9h5.1M65 65h5.1M65 62.5h5.1M65 70.1h5.1M65 72.6h5.1M65 75.2h5.1M65 77.7h5.1M115.8 65h5.1M115.8 62.5h5.1M115.8 67.6h5.1"/>
<path d="M115.8 70.1h5.1M115.8 72.6h5.1M115.8 75.2h5.1M65 93h5.1M65 95.5h5.1M65 98h5.1M65 80.3h5.1M65 82.8h5.1M65 85.3h5.1M65 87.9h5.1M115.8 93h5.1M115.8 95.5h5.1"/>
<path d="M115.8 98h5.1M115.8 80.3h5.1M115.8 82.8h5.1M115.8 85.3h5.1M115.8 87.9h5.1M115.8 90.4h5.1M65 100.6h5.1M65 103.1h5.1M65 105.7h5.1M65 108.2h5.1M65 110.7h5.1M115.8 108.2h5.1"/>
<path d="M115.8 110.7h5.1"/>
</g>
<path d="M71.4 56.3h7M75.9 101.9h2.8" fill="none" stroke="#000" stroke-width=".2"/>
<g fill="none" stroke="#004000" stroke-width=".42">
<path d="M57.4 14.2h3.1M57.4 11.7h3.1M57.4 9.1h3.1M57.4 19.3h3.1M57.4 21.8h3.1M57.4 24.4h3.1M57.4 26.9h3.1M128.5 57.4h3.1M128.5 59.9h3.1M123.4 85.3h3.1"/>
<circle cx="61.5" cy="11.7" r="1.02"/>
<circle cx="61.5" cy="9.1" r="1.02"/>
<circle cx="61.5" cy="14.2" r="1.02"/>
<circle cx="61.5" cy="19.3" r="1.02"/>
<circle cx="61.5" cy="24.4" r="1.02"/>
<circle cx="61.5" cy="26.9" r="1.02"/>
<circle cx="61.5" cy="21.8" r="1.02"/>
<circle cx="132.6" cy="57.4" r="1.02"/>
<circle cx="132.6" cy="59.9" r="1.02"/>
<circle cx="127.5" cy="85.3" r="1.02"/>
</g>
<path d="M23.1 21.8l1.3-1.2 1.3 2.5zM25.7 23.1l1.2 1.3M26.9 22.1h.5M26.9 22.9h4.6M27.9 22.1h.5M29 22.1h.5M30 22.1h.5M31 22.1h.5" fill="none" stroke="#0000c0" stroke-width=".21"/>
<circle cx="29.5" cy="24.4" r=".51" fill="#004000" stroke="#004000" stroke-width=".42"/>
<path d="M37.1 6.6h15.2v22.9h-15.2z" fill="#c8c8aa" stroke="#800000" stroke-width=".42"/>
<g fill="none" stroke="#800000" stroke-width=".42">
<path d="M32 9.1h5.1M32 11.7h5.1M32 16.8h5.1M52.3 9.1h5.1M52.3 11.7h5.1M52.3 16.8h5.1M52.3 14.2h5.1M52.3 19.3h5.1M32 21.8h5.1M32 24.4h5.1M32 26.9h5.1M52.3 21.8h5.1"/>
<path d="M52.3 24.4h5.1M52.3 26.9h5.1"/>
</g>
<path d="M38.4 15.6h3.3" fill="none" stroke="#000" stroke-width=".2"/>
<path d="M19.3 8.1h7.6v2.1h-7.6z" fill="#c8c8aa" stroke="#800000" stroke-width=".42"/>
<path d="M16.8 9.1h2.5M26.9 9.1h2.6" fill="none" stroke="#800000" stroke-width=".42"/>
<path d="M19.3 10.7h7.6v2h-7.6z" fill="#c8c8aa" stroke="#800000" stroke-width=".42"/>
<path d="M16.8 11.7h2.5M26.9 11.7h2.6" fill="none" stroke="#800000" stroke-width=".42"/>
<g fill="none" stroke="#004000" stroke-width=".42">
<path d="M8.6 9.1h3.1M8.6 11.7h3.1"/>
<circle cx="7.6" cy="9.1" r="1.02"/>
<circle cx="7.6" cy="11.7" r="1.02"/>
</g>
<circle cx="11.7" cy="120.9" r=".51" fill="#004000" stroke="#004000" stroke-width=".42"/>
<g font-size="3.1">
<text x="36.9" y="5.6">U5</text>
<text x="19.1" y="7.2">R2</text>
<text x="19.1" y="9.7">R3</text>
<text x="34.5" y="39.7">R1</text>
<text x="69.9" y="53.9">U1</text>
<text x="21.6" y="66.6">C1</text>
<text x="21.6" y="76.8">C2</text>
<text x="47.5" y="75.3">X1</text>
<text x="19.1" y="99.6">U2</text>
<text x="24.2" y="125">U3</text>
<text x="31.8" y="155.5">U4</text>
</g>
<g font-size="2.1">
<text x="69.9" y=".7">LM016L</text>
<text x="3.9" y="9.9">A</text>
<text x="32.2" y="8.6">14</text>
<text x="32.2" y="11.2">15</text>
<text x="38.4" y="9.9">SCL</text>
<text x="48.5" y="9.8">P0</text>
<text x="54.9" y="8.6">4</text>
<text x="54.9" y="11.2">5</text>
<text x="63.8" y="9.8">P0</text>
<text x="145.2" y="9.8">27</text>
<text x="204.8" y="9.8">5</text>
<text x="3.9" y="12.4">B</text>
<text x="19.1" y="12.3">4.7k</text>
<text x="19.1" y="14.8">4.7k</text>
<text x="32.2" y="16.3">13</text>
<text x="38.4" y="12.4">SDA</text>
<text x="38.4" y="17.5">INT</text>
<text x="48.5" y="12.4">P1</text>
<text x="48.5" y="14.9">P2</text>
<text x="48.5" y="17.4">P3</text>
<text x="54.9" y="13.7">6</text>
<text x="54.9" y="16.3">7</text>
<text x="63.8" y="14.9">P2</text>
<text x="63.8" y="12.4">P1</text>
<text x="145.2" y="17.4">28</text>
<text x="204.8" y="17.4">6</text>
<text x="33.4" y="21.3">1</text>
<text x="33.4" y="23.9">2</text>
<text x="38.4" y="22.5">A0</text>
<text x="48.5" y="20">P4</text>
<text x="48.5" y="22.5">P5</text>
<text x="54.9" y="18.8">9</text>
<text x="54.9" y="21.3">10</text>
<text x="54.9" y="23.9">11</text>
<text x="63.8" y="20">P4</text>
<text x="63.8" y="22.5">P5</text>
<text x="75.9" y="23.1" transform="rotate(-90 75.9 23.1)">VSS</text>
<text x="78.4" y="23.1" transform="rotate(-90 78.4 23.1)">VDD</text>
<text x="80.9" y="23.1" transform="rotate(-90 80.9 23.1)">VEE</text>
<text x="86" y="23.1" transform="rotate(-90 86 23.1)">RS</text>
<text x="88.6" y="23.1" transform="rotate(-90 88.6 23.1)">RW</text>
<text x="91.1" y="23.1" transform="rotate(-90 91.1 23.1)">E</text>
<text x="96.2" y="23.1" transform="rotate(-90 96.2 23.1)">D0</text>
<text x="98.7" y="23.1" transform="rotate(-90 98.7 23.1)">D1</text>
<text x="101.3" y="23.1" transform="rotate(-90 101.3 23.1)">D2</text>
<text x="103.8" y="23.1" transform="rotate(-90 103.8 23.1)">D3</text>
<text x="106.3" y="23.1" transform="rotate(-90 106.3 23.1)">D4</text>
<text x="108.9" y="23.1" transform="rotate(-90 108.9 23.1)">D5</text>
<text x="111.4" y="23.1" transform="rotate(-90 111.4 23.1)">D6</text>
<text x="114" y="23.1" transform="rotate(-90 114 23.1)">D7</text>
<text x="33.4" y="26.4">3</text>
<text x="38.4" y="25.1">A1</text>
<text x="38.4" y="27.6">A2</text>
<text x="48.5" y="25.1">P6</text>
<text x="48.5" y="27.6">P7</text>
<text x="54.9" y="26.4">12</text>
<text x="63.8" y="25.1">P6</text>
<text x="63.8" y="27.6">P7</text>
<text x="74.7" y="28.1" transform="rotate(-90 74.7 28.1)">1</text>
<text x="77.2" y="28.1" transform="rotate(-90 77.2 28.1)">2</text>
<text x="79.8" y="28.1" transform="rotate(-90 79.8 28.1)">3</text>
<text x="84.8" y="28.1" transform="rotate(-90 84.8 28.1)">4</text>
<text x="87.4" y="28.1" transform="rotate(-90 87.4 28.1)">5</text>
<text x="89.9" y="28.1" transform="rotate(-90 89.9 28.1)">6</text>
<text x="95" y="28.1" transform="rotate(-90 95 28.1)">7</text>
<text x="97.5" y="28.1" transform="rotate(-90 97.5 28.1)">8</text>
<text x="100.1" y="28.1" transform="rotate(-90 100.1 28.1)">9</text>
<text x="102.6" y="29.3" transform="rotate(-90 102.6 29.3)">10</text>
<text x="105.2" y="29.1" transform="rotate(-90 105.2 29.1)">11</text>
<text x="107.7" y="29.3" transform="rotate(-90 107.7 29.3)">12</text>
<text x="110.2" y="29.3" transform="rotate(-90 110.2 29.3)">13</text>
<text x="112.8" y="29.3" transform="rotate(-90 112.8 29.3)">14</text>
<text x="145.2" y="25.1">29</text>
<text x="204.8" y="25.1">7</text>
<text x="36.9" y="31.6">PCF8574</text>
<text x="86" y="38.4" transform="rotate(-90 86 38.4)">P0</text>
<text x="88.6" y="38.4" transform="rotate(-90 88.6 38.4)">P1</text>
<text x="91.1" y="38.4" transform="rotate(-90 91.1 38.4)">P2</text>
<text x="106.3" y="38.4" transform="rotate(-90 106.3 38.4)">P4</text>
<text x="108.9" y="38.4" transform="rotate(-90 108.9 38.4)">P5</text>
<text x="111.4" y="38.4" transform="rotate(-90 111.4 38.4)">P6</text>
<text x="114" y="38.4" transform="rotate(-90 114 38.4)">P7</text>
<text x="127.5" y="40.3">20</text>
<text x="157.9" y="40.3">13</text>
<text x="34.5" y="42.6">10k</text>
<text x="127.5" y="42.8">21</text>
<text x="127.5" y="45.4">22</text>
<text x="127.5" y="47.9">23</text>
<text x="157.9" y="42.8">14</text>
<text x="157.9" y="45.4">15</text>
<text x="157.9" y="47.9">16</text>
<text x="127.5" y="50.5">24</text>
<text x="127.5" y="53">25</text>
<text x="157.9" y="50.5">17</text>
<text x="157.9" y="53">18</text>
<text x="191" y="53">20</text>
<text x="224" y="53">13</text>
<text x="66.4" y="56.9">9</text>
<text x="71.4" y="58.2">RESET</text>
<text x="105.8" y="58.1">PC0/SCL</text>
<text x="118.4" y="56.9">22</text>
<text x="118.4" y="59.4">23</text>
<text x="127.5" y="55.5">26</text>
<text x="134.9" y="58.2">A</text>
<text x="157.9" y="55.5">19</text>
<text x="191" y="55.5">21</text>
<text x="191" y="58.1">22</text>
<text x="224" y="55.5">14</text>
<text x="224" y="58.1">15</text>
<text x="65.2" y="64.5">12</text>
<text x="65.2" y="62">13</text>
<text x="71.4" y="65.7">XTAL2</text>
<text x="71.4" y="63.2">XTAL1</text>
<text x="105.5" y="65.7">PC3/TMS</text>
<text x="105.5" y="60.6">PC1/SDA</text>
<text x="105.7" y="63.2">PC2/TCK</text>
<text x="118.4" y="62">24</text>
<text x="118.4" y="64.5">25</text>
<text x="134.9" y="60.7">B</text>
<text x="191" y="60.6">23</text>
<text x="191" y="63.2">24</text>
<text x="191" y="65.7">25</text>
<text x="224" y="60.6">16</text>
<text x="224" y="63.2">17</text>
<text x="224" y="65.7">18</text>
<text x="56.3" y="70.8">33</text>
<text x="65.2" y="69.6">40</text>
<text x="71.4" y="70.8">PA0/ADC0</text>
<text x="105.5" y="68.2">PC4/TDO</text>
<text x="106.5" y="70.8">PC5/TDI</text>
<text x="118.4" y="67.1">26</text>
<text x="118.4" y="69.6">27</text>
<text x="191" y="68.2">26</text>
<text x="224" y="68.2">19</text>
<text x="21.6" y="74.8">22pF</text>
<text x="56.3" y="75.9">35</text>
<text x="56.3" y="73.3">34</text>
<text x="65.2" y="77.2">37</text>
<text x="65.2" y="74.7">38</text>
<text x="65.2" y="72.1">39</text>
<text x="71.4" y="75.9">PA2/ADC2</text>
<text x="71.4" y="73.3">PA1/ADC1</text>
<text x="102.9" y="73.3">PC6/TOSC1</text>
<text x="102.9" y="75.9">PC7/TOSC2</text>
<text x="118.4" y="72.1">28</text>
<text x="118.4" y="74.7">29</text>
<text x="47.5" y="78.2">CRYSTAL36</text>
<text x="57.5" y="80.9">1</text>
<text x="57.5" y="83.5">2</text>
<text x="65.2" y="82.3">35</text>
<text x="65.2" y="79.8">36</text>
<text x="71.4" y="83.5">PA5/ADC5</text>
<text x="71.4" y="80.9">PA4/ADC4</text>
<text x="71.4" y="78.4">PA3/ADC3</text>
<text x="105.5" y="80.9">PD0/RXD</text>
<text x="105.7" y="83.5">PD1/TXD</text>
<text x="118.4" y="79.8">14</text>
<text x="118.4" y="82.3">15</text>
<text x="21.6" y="84.9">22pF</text>
<text x="57.5" y="86">3</text>
<text x="57.5" y="88.6">4</text>
<text x="65.2" y="87.4">33</text>
<text x="65.2" y="84.8">34</text>
<text x="71.4" y="88.6">PA7/ADC7</text>
<text x="71.4" y="86">PA6/ADC6</text>
<text x="105.3" y="86">PD2/INT0</text>
<text x="105.3" y="88.6">PD3/INT1</text>
<text x="118.4" y="84.8">16</text>
<text x="118.4" y="87.4">17</text>
<text x="118.4" y="89.9">18</text>
<text x="129.8" y="86">37</text>
<text x="56.3" y="93.6">27</text>
<text x="66.4" y="92.5">1</text>
<text x="66.4" y="95">2</text>
<text x="71.4" y="93.6">PB0/T0/XCK</text>
<text x="104.1" y="91.1">PD4/OC1B</text>
<text x="104.1" y="93.6">PD5/OC1A</text>
<text x="118.4" y="92.5">19</text>
<text x="118.4" y="95">20</text>
<text x="56.3" y="98.7">29</text>
<text x="56.3" y="96.2">28</text>
<text x="57.5" y="101.3">5</text>
<text x="66.4" y="97.5">3</text>
<text x="66.4" y="100.1">4</text>
<text x="71.4" y="96.2">PB1/T1</text>
<text x="71.4" y="98.7">PB2/AIN0/INT2</text>
<text x="71.4" y="101.3">PB3/AIN1/OC0</text>
<text x="105.2" y="96.2">PD6/ICP1</text>
<text x="105.5" y="98.7">PD7/OC2</text>
<text x="118.4" y="97.5">21</text>
<text x="5.5" y="106.3">34</text>
<text x="5.5" y="103.8">33</text>
<text x="15.6" y="102.6">7</text>
<text x="15.6" y="105.2">1</text>
<text x="15.6" y="107.7">2</text>
<text x="20.6" y="103.9">A</text>
<text x="20.6" y="106.4">B</text>
<text x="35.3" y="103.9">QA</text>
<text x="35.3" y="106.4">QB</text>
<text x="42.2" y="102.6">13</text>
<text x="42.2" y="105.2">12</text>
<text x="42.2" y="107.7">11</text>
<text x="53.6" y="106.3">14</text>
<text x="53.6" y="103.8">13</text>
<text x="57.5" y="103.8">6</text>
<text x="57.5" y="106.3">7</text>
<text x="66.4" y="102.6">5</text>
<text x="66.4" y="105.2">6</text>
<text x="66.4" y="107.7">7</text>
<text x="71.4" y="103.8">PB4/SS</text>
<text x="71.4" y="106.3">PB5/MOSI</text>
<text x="118.4" y="107.7">32</text>
<text x="5.5" y="111.4">36</text>
<text x="5.5" y="108.9">35</text>
<text x="15.6" y="110.2">6</text>
<text x="15.6" y="112.8">4</text>
<text x="20.6" y="109">C</text>
<text x="20.6" y="111.5">D</text>
<text x="35.2" y="109">QC</text>
<text x="35.2" y="111.5">QD</text>
<text x="42.2" y="110.2">10</text>
<text x="42.2" y="112.8">9</text>
<text x="53.6" y="114">17</text>
<text x="53.6" y="111.4">16</text>
<text x="53.6" y="108.9">15</text>
<text x="66.4" y="110.2">8</text>
<text x="71.4" y="108.9">PB6/MISO</text>
<text x="71.4" y="111.4">PB7/SCK</text>
<text x="108.7" y="111.5">AVCC</text>
<text x="109" y="109">AREF</text>
<text x="118.4" y="110.2">30</text>
<text x="15.6" y="115.3">5</text>
<text x="15.6" y="117.9">3</text>
<text x="20.6" y="114">BI/RBO</text>
<text x="20.6" y="116.6">RBI</text>
<text x="20.6" y="119.1">LT</text>
<text x="35.1" y="119.1">QG</text>
<text x="35.3" y="114">QE</text>
<text x="35.4" y="116.6">QF</text>
<text x="42.2" y="115.3">15</text>
<text x="42.2" y="117.9">14</text>
<text x="53.6" y="119">19</text>
<text x="53.6" y="116.5">18</text>
<text x="69.9" y="115.4">ATMEGA32</text>
<text x="124.9" y="116.5">20</text>
<text x="124.9" y="119">21</text>
<text x="160.5" y="116.5">13</text>
<text x="160.5" y="119">14</text>
<text x="208.7" y="116.5">27</text>
<text x="19.1" y="123">7447</text>
<text x="124.9" y="121.6">22</text>
<text x="124.9" y="124.1">23</text>
<text x="160.5" y="121.6">15</text>
<text x="160.5" y="124.1">16</text>
<text x="208.7" y="124.1">28</text>
<text x="11.8" y="129.2">1</text>
<text x="11.8" y="131.7">2</text>
<text x="20.7" y="128">7</text>
<text x="20.7" y="130.6">1</text>
<text x="25.7" y="129.3">A</text>
<text x="25.7" y="131.8">B</text>
<text x="40.4" y="129.3">QA</text>
<text x="40.4" y="131.8">QB</text>
<text x="47.2" y="128">13</text>
<text x="47.2" y="130.6">12</text>
<text x="61.2" y="131.7">21</text>
<text x="61.2" y="129.2">20</text>
<text x="124.9" y="126.7">24</text>
<text x="124.9" y="129.2">25</text>
<text x="124.9" y="131.7">26</text>
<text x="160.5" y="126.7">17</text>
<text x="160.5" y="129.2">18</text>
<text x="160.5" y="131.7">19</text>
<text x="208.7" y="131.7">29</text>
<text x="11.8" y="134.3">3</text>
<text x="11.8" y="136.8">4</text>
<text x="20.7" y="133.1">2</text>
<text x="20.7" y="135.6">6</text>
<text x="25.7" y="134.4">C</text>
<text x="25.7" y="136.9">D</text>
<text x="40.3" y="134.4">QC</text>
<text x="40.3" y="136.9">QD</text>
<text x="47.2" y="133.1">11</text>
<text x="47.2" y="135.6">10</text>
<text x="61.2" y="136.8">23</text>
<text x="61.2" y="134.3">22</text>
<text x="20.7" y="138.2">4</text>
<text x="20.7" y="140.7">5</text>
<text x="20.7" y="143.3">3</text>
<text x="25.7" y="139.4">BI/RBO</text>
<text x="25.7" y="142">RBI</text>
<text x="40.4" y="139.4">QE</text>
<text x="40.5" y="142">QF</text>
<text x="47.2" y="138.2">9</text>
<text x="47.2" y="140.7">15</text>
<text x="47.2" y="143.3">14</text>
<text x="61.2" y="141.9">25</text>
<text x="61.2" y="139.4">24</text>
<text x="24.2" y="148.4">7447</text>
<text x="25.7" y="144.5">LT</text>
<text x="40.2" y="144.5">QG</text>
<text x="61.2" y="144.4">26</text>
<text x="146.4" y="154.6">5</text>
<text x="193.5" y="152.1">20</text>
<text x="193.5" y="154.6">21</text>
<text x="226.5" y="152.1">13</text>
<text x="226.5" y="154.6">14</text>
<text x="28.3" y="161">2</text>
<text x="28.3" y="158.5">1</text>
<text x="33.3" y="159.8">VDD</text>
<text x="193.5" y="157.1">22</text>
<text x="193.5" y="159.7">23</text>
<text x="226.5" y="157.1">15</text>
<text x="226.5" y="159.7">16</text>
<text x="15.7" y="162.2">37</text>
<text x="28.3" y="163.6">4</text>
<text x="33.3" y="162.3">DATA</text>
<text x="33.3" y="164.8">GND</text>
<text x="146.4" y="162.2">6</text>
<text x="193.5" y="162.2">24</text>
<text x="193.5" y="164.8">25</text>
<text x="193.5" y="167.3">26</text>
<text x="226.5" y="162.2">17</text>
<text x="226.5" y="164.8">18</text>
<text x="226.5" y="167.3">19</text>
<text x="31.8" y="171.3">DHT11</text>
<text x="146.4" y="169.8">7</text>
</g>
<g font-size="2.1" fill="#0000c0">
<text x="15.7" y="21.3">U5(A1)</text>
<text x="12" y="28.9">R1(1)</text>
<text x="72.1" y="52.9" transform="rotate(-90 72.1 52.9)">LCD1(VDD)</text>
<text x="107.7" y="122.9">U1(AVCC)</text>
<text x="8.8" y="155.9">U4(VDD)</text>
</g>
<g font-size="2.1" fill="#0f0">
<text x="47.3" y="161">80</text>
<text x="47.3" y="163.5">27</text>
</g>
<g font-size="1.9" fill="#c00000">
<text x="41.6" y="160.9">&gt;</text>
<text x="42.6" y="167.2">%RH</text>
</g>
<text font-size="1.9" fill="#808080" x="49.8" y="167.2">°C</text>
</svg>
